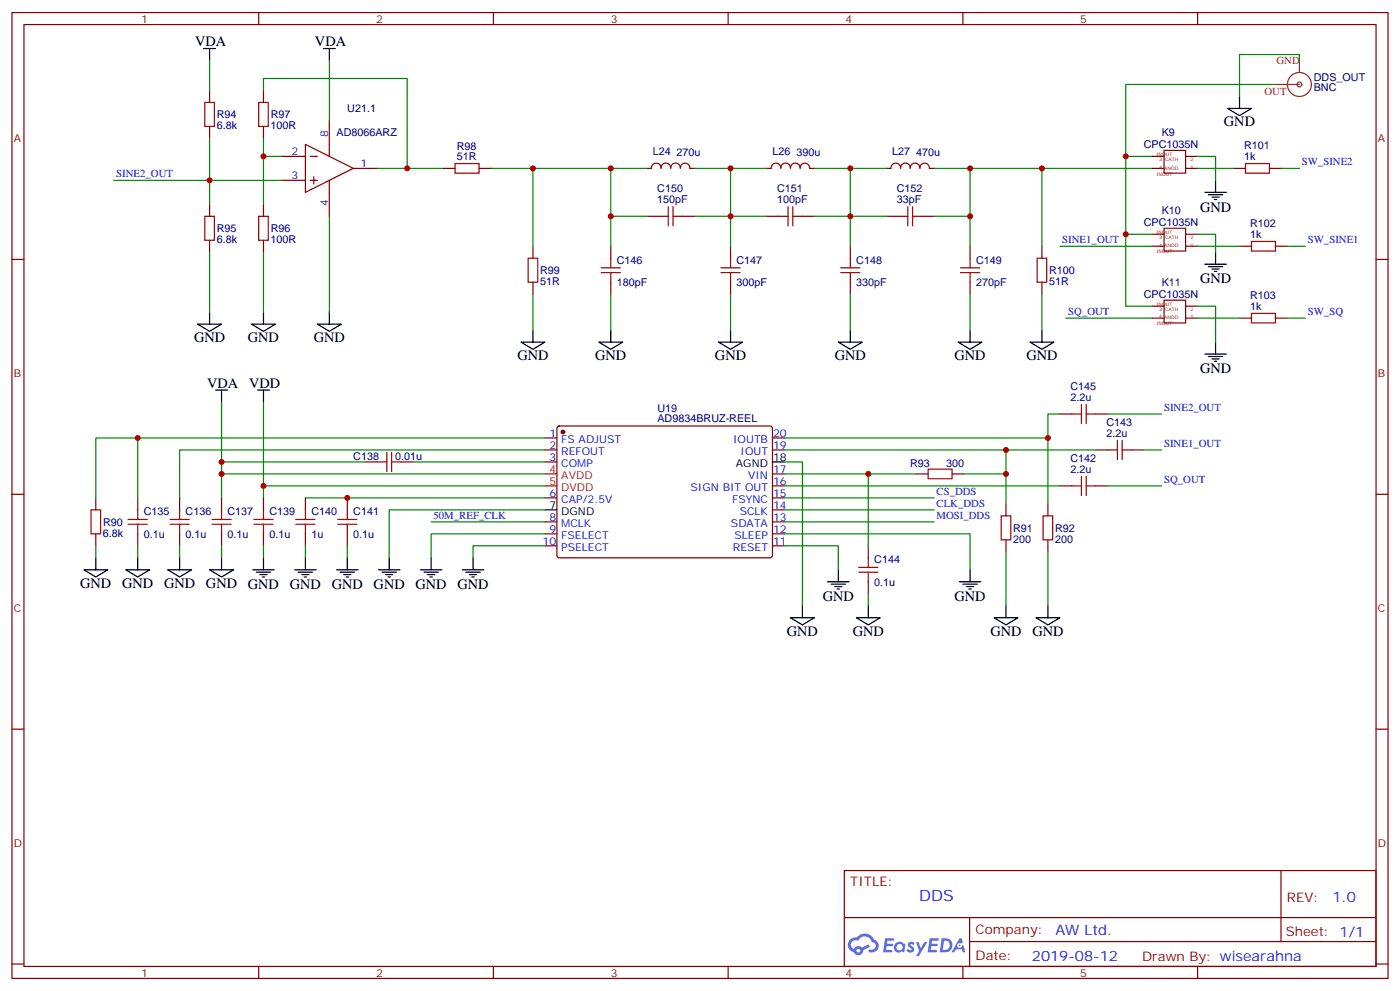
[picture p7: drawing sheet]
<svg xmlns="http://www.w3.org/2000/svg" width="412mm" height="292mm" viewBox="0 0 412 292" stroke-linecap="round" stroke-linejoin="round" font-family="sans-serif">
<g fill="none" stroke="#870000" stroke-width=".35">
<path d="M3.5 3.7h405.4v284.3h-405.4zM7.1 7.2h398.2v277.3h-398.2zM76.2 3.7v3.5M145.3 3.7v3.5M214.5 3.7v3.5M283.6 3.7v3.5M352.8 3.7v3.5M3.5 76.4h3.6M405.3 76.4h3.6M3.5 145.5h3.6M405.3 145.5h3.6M3.5 214.7h3.6"/>
<path d="M405.3 214.7h3.6M248.7 256.3h156.6v28.2h-156.6zM377.3 256.3v20.9M248.7 270.1h156.5M285.6 277.2h119.6M285.6 270.1v14.2M3.5 283.8h3.6M76.2 284.5v3.5M145.3 284.5v3.5M214.5 284.5v3.5M283.6 284.5v3.5M352.8 284.5v3.5"/>
<path d="M405.3 283.8h3.6"/>
</g>
<g fill="#5487ff">
<path d="M267.7 277.5a1.22 1.22 0 0 1 1.7 .2l-.4 .6a.47 .47 0 0 0-.3-.4 .47 .47 0 0 0-.5 .2l.1 .2a1.14 1.14 0 0 1 .8 1.8 1.14 1.14 0 0 1-1.9 0l-.2-.2 .5-.6 .7 .5a.29 .29 0 0 0 .3-.3 .29 .29 0 0 0-.2-.3 1.04 1.04 0 0 1-.6-1.7z"/>
<path d="M260.7 276.2h2.4l.3 .2-.2 .5-1.8 .1-.1 .8h1.5l.3 .4-.3 .4h-1.6l-.2 1.1h1.7l.2 .3-.2 .3-2.6 .1z"/>
<path d="M273.8 276.2h2.4l.3 .2-.1 .5-1.8 .1-.2 .8h1.6l.3 .4-.4 .4-1.6-.1-.1 1.1 1.7 .1 .2 .3-.2 .3-2.6 .1z"/>
<path d="M282.6 276.2h.7l.3 1.3-.6 .3a.69 .69 0 0 0-1 .3 .69 .69 0 0 0 .4 .9 .69 .69 0 0 0 .9-.6l.5-.2 .6 2.2h-.8l-.2-.9h-1.8l-.5 .9h-.8z"/>
<path d="M269.8 277.3h.8l.6 1.8 1.1-1.8h.9l-2.6 4.2h-.8l.9-1.5z"/>
<path d="M277.4 276.2l-.6 4.2h1.3a2.11 2.11 0 0 0 2.5-2.1 2.11 2.11 0 0 0-2.5-2.1zM278.1 277a1.39 1.39 0 0 1 1.7 1.4 1.39 1.39 0 0 1-1.8 1.2h-.3z"/>
<path d="M263.7 277.8a1.54 1.54 0 0 0-.1 2.2 1.54 1.54 0 0 0 2.2 .1l.6 .3 .3-2.3-.2-.3h-.4a1.49 1.49 0 0 0-2.4 0zM264 278.8a.94 .94 0 0 1 1.8 0 .94 .94 0 0 1-1.8 0z"/>
<path d="M250.4 276.6a2.18 2.18 0 0 0 1.1 3.7 1.44 1.44 0 0 0 1.6 .9 1.44 1.44 0 0 0 1.2-1.4l2-1.1-.5-.7-1.9 1a1.47 1.47 0 0 0-2.4 .4 1.39 1.39 0 0 1-.7-1.9 1.39 1.39 0 0 1 2-.5 2.12 2.12 0 0 1 2.2-1.3 2.12 2.12 0 0 1 1.9 1.7 1.14 1.14 0 0 1 1.1 1.4 1.14 1.14 0 0 1-1.7 .7 .43 .43 0 0 0-.5 .4 .43 .43 0 0 0 .4 .5 1.98 1.98 0 0 0 2.5-1.2 1.98 1.98 0 0 0-1.2-2.6 3.1 3.1 0 0 0-5.3-.6l-.9 .1zM252.3 279.9a.55 .55 0 0 1 1.1 0 .55 .55 0 0 1-1.1 0z"/>
<circle cx="282.6" cy="278.3" r=".26"/>
</g>
<g fill="none" stroke="#870000" stroke-width=".35">
<path d="M61.7 26.6v3.6M61.7 37.2v3.5M77.6 26.6v3.6M77.6 37.2v3.5M97 35.5v10.5M82.9 46h7.1M82.9 53.1h7.1M90 42.5l14.1 7.1-14.1 7zM91.4 46h2.1M91.4 53.1h2.1M92.4 52v2.2M97 53.1v10.6"/>
<path d="M104.1 49.6h7M130.5 49.6h3.6M141.1 49.6h3.5M194.7 49.5a1.41 1.41 0 0 0-1.4-1.5 1.41 1.41 0 0 0-1.4 1.5l-1.4 .1M194.7 49.5a1.41 1.41 0 0 1 1.4-1.5 1.41 1.41 0 0 1 1.4 1.5M197.6 49.5a1.41 1.41 0 0 1 1.4-1.5 1.41 1.41 0 0 1 1.4 1.5M200.4 49.5a1.38 1.38 0 0 1 1.4-1.5 1.38 1.38 0 0 1 1.4 1.5M203.2 49.6h1.4M230 49.5a1.41 1.41 0 0 0-1.4-1.5 1.41 1.41 0 0 0-1.4 1.5l-1.4 .1M230 49.5a1.41 1.41 0 0 1 1.4-1.5 1.41 1.41 0 0 1 1.4 1.5M232.9 49.5a1.41 1.41 0 0 1 1.4-1.5 1.41 1.41 0 0 1 1.4 1.5M235.7 49.5a1.38 1.38 0 0 1 1.4-1.5 1.38 1.38 0 0 1 1.4 1.5"/>
<path d="M238.5 49.6h1.4M265.3 49.5a1.41 1.41 0 0 0-1.4-1.5 1.41 1.41 0 0 0-1.4 1.5l-1.4 .1M265.3 49.5a1.41 1.41 0 0 1 1.4-1.5 1.41 1.41 0 0 1 1.4 1.5M268.1 49.5a1.41 1.41 0 0 1 1.4-1.5 1.41 1.41 0 0 1 1.5 1.5M271 49.5a1.38 1.38 0 0 1 1.4-1.5 1.38 1.38 0 0 1 1.3 1.5M273.8 49.6h1.4M363.4 49.6h3.5M373.9 49.6h3.6M61.7 60.1v3.6M61.7 70.7v3.6M77.6 60.1v3.6M77.6 70.7v3.6"/>
<path d="M157 72.5v3.5M179.9 72.5v3.5M190.5 63.7h3.5M201.1 63.7h3.5M215.2 72.5v3.5M225.8 63.7h3.5M236.4 63.7h3.5M250.5 72.5v3.5M261.1 63.7h3.5M271.6 63.7h3.6M285.8 72.5v3.5M306.9 72.5v3.5"/>
<path d="M365.1 72.5h3.6M375.7 72.5h3.5M157 83.1v3.5M179.9 83.1v3.5M215.2 83.1v3.5M250.5 83.1v3.5M285.8 83.1v3.5M306.9 83.1v3.5M365.1 93.7h3.6M375.7 93.7h3.5M107.6 136h3.5M118.2 136h3.5"/>
<path d="M160.5 128.9h3.5M160.5 132.5h3.5M160.5 136h3.5M164.3 125.6l.4-.2 62.4 .1 .4 .6v37.7l-.7 .4h-62.3l-.5-.7v-37.4zM227.5 128.9h3.6M227.5 132.5h3.6M227.5 139.5h3.6M269.9 139.5h3.5M280.5 139.5h3.5M312.2 121.9h3.5M322.8 132.5h3.5M322.8 121.9h3.5"/>
<path d="M333.4 132.5h3.5M28.2 146.6v3.5M28.2 157.2v3.5M40.6 146.6v3.5M40.6 157.2v3.5M52.9 146.6v3.5M52.9 157.2v3.5M65.3 146.6v3.5M65.3 157.2v3.5M77.6 146.6v3.5M77.6 157.2v3.5M90 146.6v3.5"/>
<path d="M90 157.2v3.5M102.3 146.6v3.5M102.3 157.2v3.5M160.5 146.6h3.5M160.5 153.6h3.5M160.5 157.2h3.5M227.5 146.6h3.6M227.5 153.6h3.6M227.5 157.2h3.6M227.5 150.1h3.6M227.5 143.1h3.6M296.3 148.3v3.6"/>
<path d="M296.3 158.9v3.6M308.7 148.3v3.6M308.7 158.9v3.6M312.2 143.1h3.5M322.8 143.1h3.5M160.5 160.7h3.5M227.5 160.7h3.6M255.8 160.7v3.5M255.8 171.3v3.5"/>
</g>
<circle cx="165.8" cy="127.2" r=".53" fill="#870000" stroke="#870000" stroke-width=".35"/>
<path d="M160.5 139.5h3.5M160.5 143.1h3.5" fill="none" stroke="#f00" stroke-width=".35"/>
<g fill="none" stroke="#000" stroke-width=".35">
<path d="M60 14.3h3.5M61.7 14.3v3.5M95.2 14.3h3.6M97 14.3v3.5M361.6 31.9h7.1l-3.6 2.1zM365.1 28.4v3.5M354.9 56.6h6.3M356 57.3h4.2M357 58h2.1M357.7 58.7h.7M358.1 53.1v3.5M354.9 77.8h6.3"/>
<path d="M356 78.5h4.2M357 79.2h2.1M357.7 79.9h.7M358.1 74.3v3.5M58.2 95.4h7.1l-3.6 2.1zM61.7 91.9v3.5M74.1 95.4h7l-3.5 2.1zM77.6 91.9v3.5M93.5 95.4h7l-3.5 2.1zM97 91.9v3.5M157 97.2v3.5M179.9 97.2v3.5"/>
<path d="M215.2 97.2v3.5M250.5 97.2v3.5M285.8 97.2v3.5M306.9 97.2v3.5M63.5 114.8h3.5M65.3 114.8v3.6M75.8 114.8h3.6M77.6 114.8v3.6M153.5 100.7h7l-3.5 2.1zM176.4 100.7h7l-3.5 2.1zM211.7 100.7h7l-3.5 2.1zM246.9 100.7h7.1l-3.5 2.1z"/>
<path d="M282.2 100.7h7.1l-3.5 2.1zM303.4 100.7h7l-3.5 2.1zM354.9 104.2h6.3M356 105h4.2M357 105.7h2.1M357.7 106.4h.7M358.1 100.7v3.5M227.5 136h3.6M160.5 150.1h3.5M24.7 167.7h7l-3.5 2.2zM28.2 164.2v3.5M37 167.7h7.1l-3.5 2.2z"/>
<path d="M40.6 164.2v3.5M49.4 167.7h7l-3.5 2.2zM52.9 164.2v3.5M61.7 167.7h7.1l-3.5 2.2zM65.3 164.2v3.5M74.4 167.7h6.4M75.5 168.5h4.2M76.6 169.2h2.1M77.3 169.9h.7M77.6 164.2v3.5M86.8 167.7h6.3M87.8 168.5h4.3"/>
<path d="M88.9 169.2h2.1M89.6 169.9h.7M90 164.2v3.5M99.1 167.7h6.4M100.2 168.5h4.2M101.2 169.2h2.2M102 169.9h.7M102.3 164.2v3.5M111.5 167.7h6.3M112.5 168.5h4.3M113.6 169.2h2.1M114.3 169.9h.7"/>
<path d="M114.7 164.2v3.5M123.8 167.7h6.4M124.9 168.5h4.2M125.9 169.2h2.2M126.6 169.9h.8M127 164.2v3.5M136.2 167.7h6.3M137.2 168.5h4.3M138.3 169.2h2.1M139 169.9h.7M139.3 164.2v3.5M236.4 178.3v3.6"/>
<path d="M243.8 171.3h6.3M244.8 172h4.3M245.9 172.7h2.1M246.6 173.4h.7M246.9 167.7v3.6M255.8 178.3v3.6M282.6 171.3h6.3M283.6 172h4.3M284.7 172.7h2.1M285.4 173.4h.7M285.8 167.7v3.6M296.3 178.3v3.6"/>
<path d="M308.7 178.3v3.6M232.8 181.9h7.1l-3.5 2.1zM252.2 181.9h7.1l-3.5 2.1zM292.8 181.9h7.1l-3.6 2.1zM305.2 181.9h7l-3.5 2.1z"/>
</g>
<g fill="none" stroke="#a10000" stroke-width=".35">
<path d="M60.3 30.2h2.8v7h-2.8zM76.2 30.2h2.8v7h-2.8zM134.1 48.2h7v2.8h-7zM366.9 48.2h7v2.8h-7zM60.3 63.7h2.8v7h-2.8zM76.2 63.7h2.8v7h-2.8zM155.6 76h2.8v7.1h-2.8zM177.1 78.8h5.6M179.9 76v2.8M194 63.7h2.8M196.8 60.9v5.6M198.3 60.9v5.6"/>
<path d="M198.3 63.7h2.8M212.4 78.8h5.6M215.2 76v2.8M229.3 63.7h2.8M232.1 60.9v5.6M233.5 63.7h2.9M233.5 60.9v5.6M247.6 78.8h5.7M250.5 76v2.8M264.6 63.7h2.8M267.4 60.9v5.6M268.8 63.7h2.8"/>
<path d="M268.8 60.9v5.6M282.9 78.8h5.7M285.8 76v2.8M305.5 76h2.8v7.1h-2.8zM368.7 71.1h7v2.8h-7zM177.1 80.3h5.6M179.9 80.3v2.8M212.4 80.3h5.6M215.2 80.3v2.8M247.6 80.3h5.7M250.5 80.3v2.8M282.9 80.3h5.7"/>
<path d="M285.8 80.3v2.8M368.7 92.3h7v2.8h-7zM318.6 119.1v5.6M320 119.1v5.6M111.1 136h2.8M113.9 133.2v5.6M115.4 133.2v5.6M115.4 136h2.8M273.4 138.1h7.1v2.8h-7.1zM315.7 121.9h2.9M320 121.9h2.8M326.3 132.5h2.8"/>
<path d="M329.1 129.6v5.7M330.6 129.6v5.7M330.6 132.5h2.8M26.8 150.1h2.8v7.1h-2.8zM37.7 154.3h5.7M37.7 152.9h5.7M40.6 150.1v2.8M40.6 154.3v2.9M50.1 154.3h5.6M50.1 152.9h5.6M52.9 150.1v2.8M52.9 154.3v2.9"/>
<path d="M62.4 154.3h5.7M62.4 152.9h5.7M65.3 150.1v2.8M65.3 154.3v2.9M74.8 154.3h5.6M74.8 152.9h5.6M77.6 150.1v2.8M77.6 154.3v2.9M87.1 154.3h5.7M87.1 152.9h5.7M90 150.1v2.8M90 154.3v2.9"/>
<path d="M99.5 154.3h5.6M99.5 152.9h5.6M102.3 150.1v2.8M102.3 154.3v2.9M294.9 151.9h2.8v7h-2.8zM307.3 151.9h2.8v7h-2.8zM315.7 143.1h2.9M318.6 140.2v5.7M320 140.2v5.7M320 143.1h2.8M252.9 168.5h5.7M252.9 167h5.7"/>
<path d="M255.8 164.2v2.8M255.8 168.5v2.8"/>
</g>
<g fill="none" stroke="#8c2424" stroke-width=".35">
<path d="M382.8 17.8v3.5M375.7 24.9h7.1"/>
<circle cx="382.8" cy="24.9" r="3.5"/>
<circle cx="382.8" cy="24.9" r=".71"/>
</g>
<g fill="none" stroke="#850000" stroke-width=".35">
<path d="M339.4 49.6h3.5M339.4 46h3.5M342.9 44.3h6.3v6.7h-6.3zM349.2 49.6h3.6M349.2 46h3.6M339.4 72.5h3.5M339.4 69h3.5M342.9 67.2h6.3v6.7h-6.3zM349.2 72.5h3.6M349.2 69h3.6M339.4 93.7h3.5M339.4 90.1h3.5"/>
<path d="M342.9 88.4h6.3v6.7h-6.3zM349.2 93.7h3.6M349.2 90.1h3.6"/>
</g>
<g fill="none" stroke="#008700" stroke-width=".35">
<path d="M61.7 17.8v8.8M97 17.8v17.7M382.8 17.8v-1.7h-17.7v12.3M77.6 26.6v-3.5h42.3v26.5h-8.8M375.7 24.9h-44.1v21.1h7.8M33.5 53.1h49.4M61.7 40.7v19.4M77.6 40.7v5.3h5.3M77.6 46v14.1M119.9 49.6h10.6M144.6 49.6h12.4v22.9M157 49.6h22.9v22.9"/>
<path d="M179.9 49.6h10.6M204.6 49.6h21.2M215.2 49.6v22.9M239.9 49.6h21.2M250.5 49.6v22.9M275.2 49.6h10.6v14.1M285.8 49.6h21.1v22.9M306.9 49.6h32.5M331.6 46v23h7.8M352.8 46h5.3v7.1M352.8 49.6h10.6M377.5 49.6h5.3"/>
<path d="M61.7 74.3v17.6M77.6 74.3v17.6M97 63.7v28.2M179.9 63.7h10.6M204.6 63.7h21.2M239.9 63.7h21.2M275.2 63.7h10.6v8.8M312.2 72.5h27.2M331.6 69v21.1h7.8M352.8 69h5.3v5.3M352.8 72.5h12.3M379.2 72.5h5.3"/>
<path d="M157 86.6v10.6M179.9 86.6v10.6M215.2 86.6v10.6M250.5 86.6v10.6M285.8 86.6v10.6M306.9 86.6v10.6M314 93.7h25.4M352.8 90.1h5.3v10.6M352.8 93.7h12.3M379.2 93.7h5.3M65.3 118.4v21.1h95.2M77.6 118.4v24.7h82.9"/>
<path d="M40.6 128.9v17.7M65.3 139.5v7.1M65.3 136h42.3M121.7 136h38.8M160.5 128.9h-132.3v17.7M160.5 132.5h-107.6v14.1M231.1 136h5.3v42.3M231.1 132.5h65.2v15.8M231.1 128.9h77.6v19.4M231.1 139.5h38.8M255.8 139.5v21.2M284 139.5h12.3"/>
<path d="M296.3 132.5h26.5M312.2 121.9h-3.5v7M326.3 121.9h15.9M336.9 132.5h5.3M77.6 143.1v3.5M90 146.6h70.5M127 153.6h33.5M160.5 150.1h-45.8v14.1M160.5 157.2h-33.5v7M231.1 157.2h54.7v10.5M231.1 146.6h44.1M231.1 153.6h44.1"/>
<path d="M231.1 150.1h44.1M231.1 143.1h81.1M326.3 143.1h15.9M28.2 160.7v3.5M40.6 160.7v3.5M52.9 160.7v3.5M65.3 160.7v3.5M77.6 160.7v3.5M90 160.7v3.5M102.3 160.7v3.5M160.5 160.7h-21.2v3.5M231.1 160.7h15.8v7"/>
<path d="M255.8 174.8v3.5M296.3 162.5v15.8M308.7 162.5v15.8"/>
</g>
<g fill="#c00">
<circle cx="331.6" cy="69" r=".88"/>
<circle cx="306.9" cy="49.6" r=".88"/>
<circle cx="285.8" cy="49.6" r=".88"/>
<circle cx="285.8" cy="63.7" r=".88"/>
<circle cx="250.5" cy="49.6" r=".88"/>
<circle cx="215.2" cy="49.6" r=".88"/>
<circle cx="179.9" cy="63.7" r=".88"/>
<circle cx="119.9" cy="49.6" r=".88"/>
<circle cx="296.3" cy="139.5" r=".88"/>
<circle cx="102.3" cy="146.6" r=".88"/>
<circle cx="65.3" cy="139.5" r=".88"/>
<circle cx="40.6" cy="128.9" r=".88"/>
<circle cx="77.6" cy="143.1" r=".88"/>
<circle cx="65.3" cy="136" r=".88"/>
<circle cx="296.3" cy="132.5" r=".88"/>
<circle cx="255.8" cy="139.5" r=".88"/>
<circle cx="308.7" cy="128.9" r=".88"/>
<circle cx="61.7" cy="53.1" r=".88"/>
<circle cx="77.6" cy="46" r=".88"/>
<circle cx="157" cy="49.6" r=".88"/>
<circle cx="179.9" cy="49.6" r=".88"/>
<circle cx="215.2" cy="63.7" r=".88"/>
<circle cx="250.5" cy="63.7" r=".88"/>
<circle cx="331.6" cy="46" r=".88"/>
</g>
<text font-size="4.6" fill="#00f" x="270.8" y="265.3">DDS</text>
<g font-size="4.2">
<text x="57.5" y="13.6">VDA</text>
<text x="92.8" y="13.6">VDA</text>
<text x="360.5" y="37.2">GND</text>
<text x="353.5" y="62.3">GND</text>
<text x="353.5" y="83.4">GND</text>
<text x="57.1" y="100.7">GND</text>
<text x="73" y="100.7">GND</text>
<text x="92.4" y="100.7">GND</text>
<text x="152.4" y="106">GND</text>
<text x="175.3" y="106">GND</text>
<text x="210.6" y="106">GND</text>
<text x="245.9" y="106">GND</text>
<text x="281.2" y="106">GND</text>
<text x="302.3" y="106">GND</text>
<text x="353.5" y="109.9">GND</text>
<text x="61" y="114.1">VDA</text>
<text x="73.4" y="114.1">VDD</text>
<text x="23.6" y="173">GND</text>
<text x="36" y="173">GND</text>
<text x="48.3" y="173">GND</text>
<text x="60.7" y="173">GND</text>
<text x="73" y="173.4">GND</text>
<text x="85.4" y="173.4">GND</text>
<text x="97.7" y="173.4">GND</text>
<text x="110.1" y="173.4">GND</text>
<text x="122.4" y="173.4">GND</text>
<text x="134.8" y="173.4">GND</text>
<text x="242.4" y="176.9">GND</text>
<text x="281.2" y="176.9">GND</text>
<text x="231.8" y="187.1">GND</text>
<text x="251.2" y="187.1">GND</text>
<text x="291.7" y="187.1">GND</text>
<text x="304.1" y="187.1">GND</text>
</g>
<g font-size="4.2" fill="#00f">
<text x="392.5" y="265.6">1.0</text>
<text x="310.9" y="275.1">AW Ltd.</text>
<text x="304" y="282.9">2019-08-12</text>
</g>
<g font-size="3.9" fill="#800">
<text x="250.5" y="260.9">TITLE:</text>
<text x="379.1" y="265.6">REV:</text>
<text x="287.4" y="275.1">Company:</text>
<text x="378.7" y="275.7">Sheet: 1/1</text>
<text x="287.4" y="282.8">Date:</text>
<text x="336.4" y="282.8">Drawn By: wisearahna</text>
</g>
<g font-size="3.2" fill="#800">
<text x="41.6" y="6.7">1</text>
<text x="110.8" y="6.7">2</text>
<text x="179.9" y="6.7">3</text>
<text x="249.1" y="6.7">4</text>
<text x="318.2" y="6.7">5</text>
<text x="4.1" y="41.8">A</text>
<text x="405.9" y="41.8">A</text>
<text x="4.1" y="110.9">B</text>
<text x="405.9" y="110.9">B</text>
<text x="4.1" y="180.1">C</text>
<text x="405.9" y="180.1">C</text>
<text x="4.1" y="249.2">D</text>
<text x="405.9" y="249.2">D</text>
<text x="41.6" y="287.5">1</text>
<text x="110.8" y="287.5">2</text>
<text x="179.9" y="287.5">3</text>
<text x="249.1" y="287.5">4</text>
<text x="318.2" y="287.5">5</text>
</g>
<g font-size="3.2" fill="#8d2323">
<text x="376" y="18.8">GND</text>
<text x="372.5" y="28.1">OUT</text>
</g>
<g font-size="3.2" fill="#000080">
<text x="387" y="23.9">DDS_OUT</text>
<text x="387" y="26.9">BNC</text>
<text x="63.9" y="34.8">R94</text>
<text x="79.7" y="34.8">R97</text>
<text x="102.3" y="33">U21.1</text>
<text x="63.9" y="38">6.8k</text>
<text x="79.7" y="38">100R</text>
<text x="99.1" y="40">AD8066ARZ</text>
<text x="342.2" y="40.2">K9</text>
<text x="134.5" y="47.1">51R</text>
<text x="134.5" y="44.2">R98</text>
<text x="192.3" y="45.5">L24</text>
<text x="199.3" y="45.9">270u</text>
<text x="227.5" y="45.5">L26</text>
<text x="234.6" y="45.9">390u</text>
<text x="262.8" y="45.5">L27</text>
<text x="269.9" y="45.9">470u</text>
<text x="336.9" y="43.7">CPC1035N</text>
<text x="366.5" y="47.1">1k</text>
<text x="366.5" y="43.9">R101</text>
<text x="193.6" y="59.8">150pF</text>
<text x="193.6" y="56.6">C150</text>
<text x="228.9" y="59.8">100pF</text>
<text x="228.9" y="56.6">C151</text>
<text x="264.2" y="59.8">33pF</text>
<text x="264.2" y="56.6">C152</text>
<text x="342.2" y="63.1">K10</text>
<text x="63.9" y="71.5">6.8k</text>
<text x="63.9" y="68.3">R95</text>
<text x="79.7" y="71.5">100R</text>
<text x="79.7" y="68.3">R96</text>
<text x="336.9" y="66.6">CPC1035N</text>
<text x="368.2" y="70">1k</text>
<text x="368.2" y="66.8">R102</text>
<text x="181.7" y="77.6">C146</text>
<text x="217" y="77.6">C147</text>
<text x="252.2" y="77.6">C148</text>
<text x="287.5" y="77.6">C149</text>
<text x="159.1" y="83.9">51R</text>
<text x="159.1" y="80.7">R99</text>
<text x="309" y="83.9">51R</text>
<text x="309" y="80.7">R100</text>
<text x="181.7" y="84.3">180pF</text>
<text x="217" y="84.3">300pF</text>
<text x="252.2" y="84.3">330pF</text>
<text x="287.5" y="84.3">270pF</text>
<text x="336.9" y="87.8">CPC1035N</text>
<text x="342.2" y="84.3">K11</text>
<text x="368.2" y="88">R103</text>
<text x="368.2" y="91.2">1k</text>
<text x="315.3" y="118">2.2u</text>
<text x="315.3" y="114.8">C145</text>
<text x="193.7" y="124.4">AD9834BRUZ-REEL</text>
<text x="193.7" y="121.4">U19</text>
<text x="325.9" y="125.4">C143</text>
<text x="325.9" y="128.6">2.2u</text>
<text x="104.1" y="135.5">C138</text>
<text x="116.4" y="135.5">0.01u</text>
<text x="268.1" y="137.6">R93</text>
<text x="278.7" y="137.6">300</text>
<text x="315.3" y="135.9">C142</text>
<text x="315.3" y="139.2">2.2u</text>
<text x="30.3" y="154.7">R90</text>
<text x="42.3" y="151.7">C135</text>
<text x="54.7" y="151.7">C136</text>
<text x="67" y="151.7">C137</text>
<text x="79.4" y="151.7">C139</text>
<text x="91.7" y="151.7">C140</text>
<text x="104.1" y="151.7">C141</text>
<text x="30.3" y="158">6.8k</text>
<text x="42.3" y="158.4">0.1u</text>
<text x="54.7" y="158.4">0.1u</text>
<text x="67" y="158.4">0.1u</text>
<text x="79.4" y="158.4">0.1u</text>
<text x="91.7" y="158.4">1u</text>
<text x="104.1" y="158.4">0.1u</text>
<text x="298.4" y="159.7">200</text>
<text x="298.5" y="156.5">R91</text>
<text x="310.8" y="159.7">200</text>
<text x="310.8" y="156.5">R92</text>
<text x="257.5" y="165.8">C144</text>
<text x="257.5" y="172.5">0.1u</text>
</g>
<g font-size="3.2" fill="#00f">
<text x="96.7" y="40.4" transform="rotate(-90 96.7 40.4)">8</text>
<text x="85.8" y="45.7">2</text>
<text x="34.2" y="52.2">SINE2_OUT</text>
<text x="85.8" y="52.7">3</text>
<text x="106.2" y="49.2">1</text>
<text x="383.5" y="48.7">SW_SINE2</text>
<text x="96.7" y="60.8" transform="rotate(-90 96.7 60.8)">4</text>
<text x="312.9" y="71.6">SINE1_OUT</text>
<text x="385.2" y="71.6">SW_SINE1</text>
<text x="314.7" y="92.8">SQ_OUT</text>
<text x="385.2" y="92.8">SW_SQ</text>
<text x="342.9" y="121">SINE2_OUT</text>
<text x="161.9" y="128.6">1</text>
<text x="165.3" y="130.4">FS ADJUST</text>
<text x="216" y="130.4">IOUTB</text>
<text x="227.7" y="128.6">20</text>
<text x="342.9" y="131.6">SINE1_OUT</text>
<text x="161.9" y="132.1">2</text>
<text x="161.9" y="135.6">3</text>
<text x="165.3" y="133.9">REFOUT</text>
<text x="165.3" y="137.4">COMP</text>
<text x="218.1" y="133.9">IOUT</text>
<text x="227.7" y="132.1">19</text>
<text x="220.4" y="140.9">VIN</text>
<text x="227.7" y="142.7">16</text>
<text x="227.7" y="139.2">17</text>
<text x="342.9" y="142.2">SQ_OUT</text>
<text x="161.9" y="146.2">6</text>
<text x="165.3" y="148">CAP/2.5V</text>
<text x="203.4" y="144.5">SIGN BIT OUT</text>
<text x="215.7" y="148">FSYNC</text>
<text x="227.7" y="149.8">14</text>
<text x="227.7" y="146.2">15</text>
<text x="275.9" y="149.2">CLK_DDS</text>
<text x="275.9" y="145.7">CS_DDS</text>
<text x="127.7" y="152.8">50M_REF_CLK</text>
<text x="161.9" y="153.3">8</text>
<text x="165.3" y="155">MCLK</text>
<text x="215.3" y="155">SDATA</text>
<text x="217.9" y="151.5">SCLK</text>
<text x="227.7" y="153.3">13</text>
<text x="275.9" y="152.8">MOSI_DDS</text>
<text x="159.8" y="160.3">10</text>
<text x="161.9" y="156.8">9</text>
<text x="165.3" y="158.6">FSELECT</text>
<text x="216.4" y="158.6">SLEEP</text>
<text x="227.7" y="160.3">11</text>
<text x="227.7" y="156.8">12</text>
<text x="165.3" y="162.1">PSELECT</text>
<text x="215.9" y="162.1">RESET</text>
</g>
<g font-size="3.2">
<text x="216.8" y="137.4">AGND</text>
<text x="227.7" y="135.6">18</text>
<text x="161.9" y="149.8">7</text>
<text x="165.3" y="151.5">DGND</text>
</g>
<g font-size="3.2" fill="#f00">
<text x="161.9" y="139.2">4</text>
<text x="161.9" y="142.7">5</text>
<text x="165.3" y="140.9">AVDD</text>
<text x="165.3" y="144.5">DVDD</text>
</g>
<g font-size="1.4" fill="#840000">
<text x="340.7" y="46">INOUT</text>
<text x="341.5" y="47.5">3</text>
<text x="343.3" y="47.4">CATH</text>
<text x="350.7" y="47.5">2</text>
<text x="340.7" y="51.7">INOUT</text>
<text x="341.5" y="49.7">4</text>
<text x="342.9" y="49.9">ANOD</text>
<text x="350.7" y="49.7">1</text>
<text x="340.7" y="69">INOUT</text>
<text x="341.5" y="70.5">3</text>
<text x="343.3" y="70.4">CATH</text>
<text x="350.7" y="70.5">2</text>
<text x="340.7" y="74.6">INOUT</text>
<text x="341.5" y="72.6">4</text>
<text x="342.9" y="72.8">ANOD</text>
<text x="350.7" y="72.6">1</text>
<text x="340.7" y="90.1">INOUT</text>
<text x="340.7" y="95.8">INOUT</text>
<text x="341.5" y="91.6">3</text>
<text x="341.5" y="93.8">4</text>
<text x="342.9" y="94">ANOD</text>
<text x="343.3" y="91.5">CATH</text>
<text x="350.7" y="93.8">1</text>
<text x="350.7" y="91.6">2</text>
</g>
</svg>
